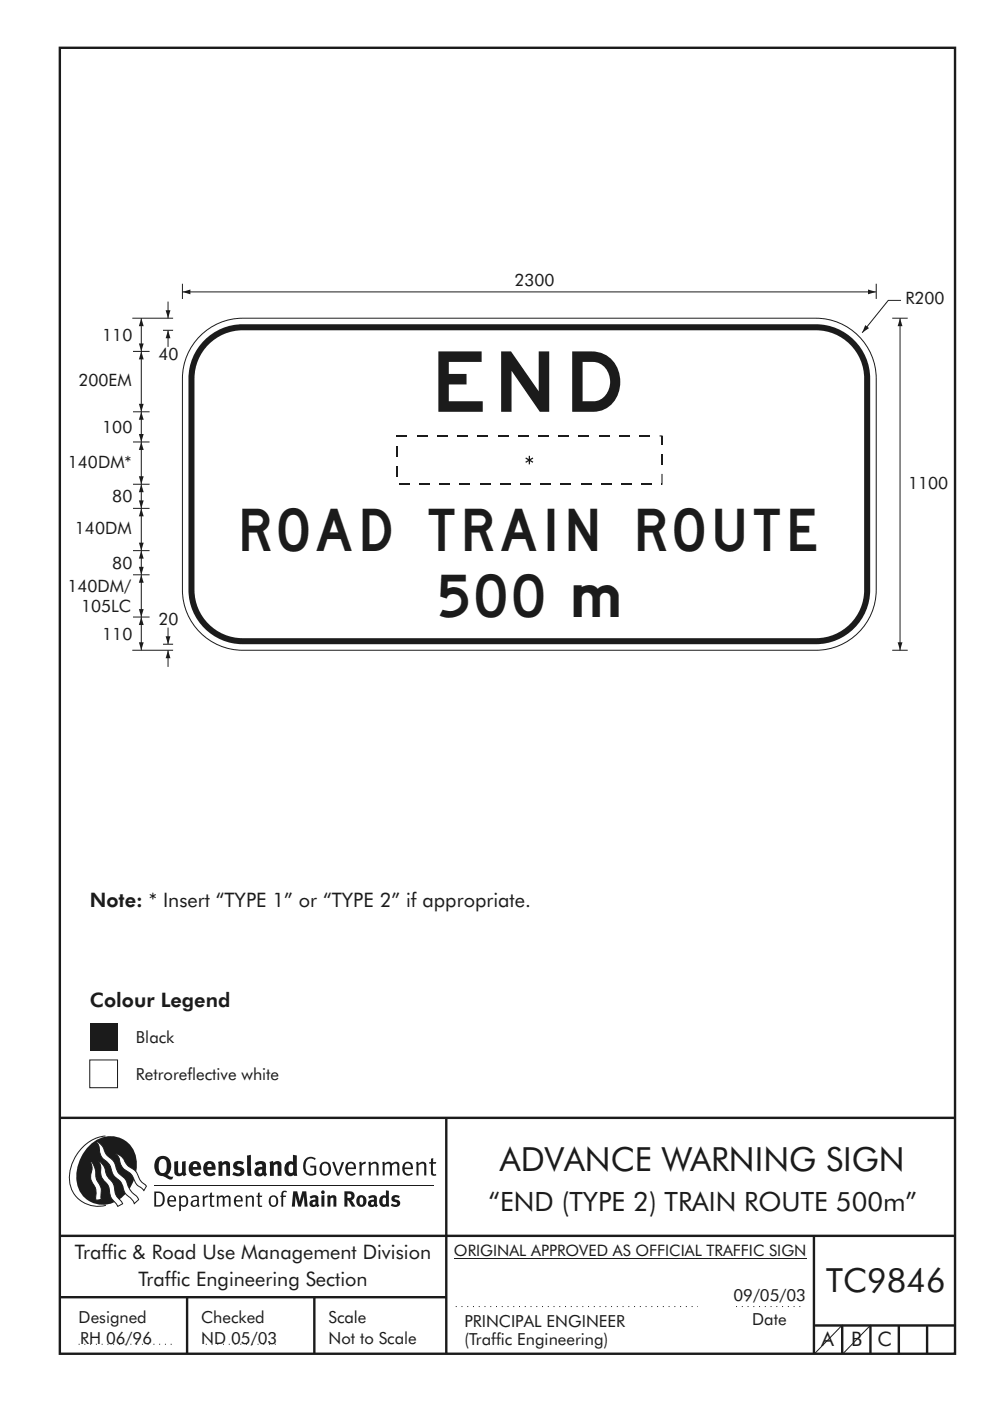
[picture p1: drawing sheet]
<svg xmlns="http://www.w3.org/2000/svg" width="210mm" height="297mm" viewBox="0 0 210 297" stroke-linecap="round" stroke-linejoin="round" font-family="sans-serif">
<g fill="#1f1a17">
<path d="M64.9 245.6a1.61 1.61 0 0 1 2.1 .1l-.2 .2a1.17 1.17 0 0 0-1.4-.1 1.17 1.17 0 0 0-.6 1.2 1.42 1.42 0 0 0 1.2 1.9l.7-.2v-1.2h-.8l-.1-.4h1.3v1.9a1.82 1.82 0 0 1-2.2-.1 1.82 1.82 0 0 1-.6-2.1l.2-.7z" fill-rule="evenodd"/>
<path d="M68.2 246.6a1.77 1.77 0 0 0 .4 2.6 1.39 1.39 0 0 0 1.4-.5 1.39 1.39 0 0 0 .2-1.5 1.19 1.19 0 0 0-2-.6zM68.5 246.8a.83 .83 0 0 1 1 .1 .83 .83 0 0 1 .2 1 .75 .75 0 0 1-.6 1 .75 .75 0 0 1-.8-.8v-.9z" fill-rule="evenodd"/>
<path d="M70.5 246.4l.4-.1 .8 2.4 .8-2.3h.5l-1.1 2.8h-.4z" fill-rule="evenodd"/>
<path d="M73.6 246.7a1.74 1.74 0 0 0 .5 2.5h.9l.5-.3-.2-.3a.89 .89 0 0 1-1.1 .2 .89 .89 0 0 1-.4-.9h1.7a1.15 1.15 0 0 0-.4-1.4 1.15 1.15 0 0 0-1.5 .2zM74 246.9a.67 .67 0 0 1 .8-.1 .67 .67 0 0 1 .3 .7h-1.3z" fill-rule="evenodd"/>
<path d="M76.2 246.4l.4-.1 .1 .5 .5-.4 .5-.1-.2 .5a.61 .61 0 0 0-.8 .6v1.8h-.4z" fill-rule="evenodd"/>
<path d="M78.1 246.4l.5-.1 .1 .5a.89 .89 0 0 1 .9-.5 .89 .89 0 0 1 .7 .8v2.1h-.4v-2.1l-.1-.3-.3-.1-.8 .4v2.1h-.4z" fill-rule="evenodd"/>
<path d="M81.1 246.4l.4-.1 .1 .4a.83 .83 0 0 1 .8-.4 .83 .83 0 0 1 .7 .5 .86 .86 0 0 1 .9-.5 .86 .86 0 0 1 .7 .8v2.1h-.4l-.1-2.3a.5 .5 0 0 0-.8 0l-.2 .2v2.1h-.5v-2.2l-.4-.3-.7 .4v2.1h-.4z" fill-rule="evenodd"/>
<path d="M85.7 246.7a1.74 1.74 0 0 0 .5 2.5h.9l.5-.3-.2-.3a.89 .89 0 0 1-1.1 .2 .89 .89 0 0 1-.4-.9h1.7a1.15 1.15 0 0 0-.5-1.4 1.15 1.15 0 0 0-1.4 .2zM86 246.9a.67 .67 0 0 1 .9-.1 .67 .67 0 0 1 .3 .7h-1.3z" fill-rule="evenodd"/>
<path d="M88.3 246.4l.4-.1 .1 .5a.89 .89 0 0 1 .9-.5 .89 .89 0 0 1 .7 .8v2.1h-.4v-2.1l-.1-.3-.3-.1-.8 .4v2.1h-.4z" fill-rule="evenodd"/>
<path d="M91.5 245.7l.4-.2v.9h.7l-.2 .3h-.5v2.1l.1 .1h.5l.1 .3a.71 .71 0 0 1-1.2-.5v-2h-.3v-.3h.3z" fill-rule="evenodd"/>
<path d="M37 246.3l.8-.2v2a.46 .46 0 0 0 .2 .7 .46 .46 0 0 0 .6-.3v-2.2l.8-.1v2.3l.2 .6-.6 .3-.2-.3a1.03 1.03 0 0 1-1.2 .2 1.03 1.03 0 0 1-.6-1z" fill-rule="evenodd"/>
<path d="M40.4 246.6a1.64 1.64 0 0 0 0 2.3 1.64 1.64 0 0 0 2.3 .1l-.4-.5a.78 .78 0 0 1-.9 .3 .78 .78 0 0 1-.5-.8h1.8a1.37 1.37 0 0 0-.6-1.6 1.37 1.37 0 0 0-1.7 .2zM41 246.9a.48 .48 0 0 1 .7-.1 .48 .48 0 0 1 .2 .6h-1z" fill-rule="evenodd"/>
<path d="M43.5 246.6a1.65 1.65 0 0 0-.2 2 1.65 1.65 0 0 0 1.9 .7l.5-.3-.3-.5a.78 .78 0 0 1-.9 .3 .78 .78 0 0 1-.5-.8h1.8a1.37 1.37 0 0 0-.6-1.6 1.37 1.37 0 0 0-1.7 .2zM44.1 246.9a.48 .48 0 0 1 .6-.1 .48 .48 0 0 1 .2 .6h-.9z" fill-rule="evenodd"/>
<path d="M46.3 246.4l.7-.3 .1 .4a.95 .95 0 0 1 1-.3 .95 .95 0 0 1 .7 .9v2.2h-.8v-2.3l-.3-.2-.5 .3v2.2h-.8z" fill-rule="evenodd"/>
<path d="M49.7 246.5a1.73 1.73 0 0 1 2-.1l-.2 .6-.6-.2a.42 .42 0 0 0-.6 .3l.2 .2a1.23 1.23 0 0 1 1.4 1 1.47 1.47 0 0 1-2.3 .9l-.3-.1 .3-.6 .7 .3a.47 .47 0 0 0 .7-.3 .87 .87 0 0 0-1-.6l-.4-.2-.1-.4z" fill-rule="evenodd"/>
<path d="M54.1 246.6l.3 .6 .3-.2a.62 .62 0 0 1 .9 0v.4a1.21 1.21 0 0 0-1.3 .3 1.21 1.21 0 0 0-.2 1.4 1.19 1.19 0 0 0 1.7 0l.5 .3 .4-.4-.3-.4v-1.3a.96 .96 0 0 0-1.3-1.1zM55 248.1l.6-.1v.6a.43 .43 0 0 1-.6 .1 .43 .43 0 0 1 0-.6z" fill-rule="evenodd"/>
<path d="M57.2 246.4l.7-.3 .1 .4a.95 .95 0 0 1 1-.3 .95 .95 0 0 1 .7 .9v2.2h-.8v-2.3l-.3-.2-.5 .3v2.2h-.8z" fill-rule="evenodd"/>
<path d="M62.2 244.8v1.6a1.29 1.29 0 0 0-1.4 .1 1.29 1.29 0 0 0-.5 1.3 1.24 1.24 0 0 0 .5 1.4 1.24 1.24 0 0 0 1.5-.1l.1 .2h.7l-.1-4.3zM61.5 246.9h.4l.3 .1v1.5l-.3 .2a.48 .48 0 0 1-.6-.5 1.52 1.52 0 0 1 .2-1.3z" fill-rule="evenodd"/>
<path d="M52.4 245l.8-.2 .2 4.5h-.8l-.1-.2z" fill-rule="evenodd"/>
</g>
<path d="M22.4 240.9a9 9 0 0 0-7.4 10.8 6.2 6.2 0 0 0 7.5 3.9M32.7 251.4h59.4" fill="none" stroke="#1f1a17" stroke-width=".21"/>
<path d="M19.1 242.7a5.7 5.7 0 0 1 6.5-1.4 5.7 5.7 0 0 1 3.4 5.7 8.6 8.6 0 0 1-6.2 8.4 5.7 5.7 0 0 1-6.5-7.1 9.9 9.9 0 0 1 2.8-5.6z" fill-rule="evenodd" fill="#1f1a17"/>
<path d="M24.4 244.6a3.1 3.1 0 0 1 2.3 2.1l.8 .8a3.2 3.2 0 0 1 2 2.3l.4 .7 1.2 1-.6 .9-.2-.3a3.5 3.5 0 0 1-1.9-2 3.8 3.8 0 0 0-2.1-2.2 3.5 3.5 0 0 1-1-2.3zM20.4 242a3.4 3.4 0 0 1 1.9 2.4l.7 .9a3.3 3.3 0 0 1 1.7 2.5 4.4 4.4 0 0 0 1.7 2l.3 .3a6.1 6.1 0 0 0 2.5 3.7l.2 .5-.9 .9a6.1 6.1 0 0 0-1.9-2.2l-.4-.7a3.6 3.6 0 0 0-1.9-2.8l-.6-1.1a3.6 3.6 0 0 0-1.9-2.8 3.7 3.7 0 0 1-.8-2.4zM21 246.2a3.4 3.4 0 0 1 1.5 2.7l.6 .9a3.8 3.8 0 0 1 1.4 3.1l.3 .8 1.2 1.5-1 .6-.5-.8a3.2 3.2 0 0 1-1.3-2.8 4.3 4.3 0 0 0-1.4-2.2 4.7 4.7 0 0 1-.5-2.9zM19.2 246.1a5.1 5.1 0 0 1 1.2 3.7l.3 .7a3.1 3.1 0 0 1 .7 3l.1 .8-1.1 .2-.1-.8a3.5 3.5 0 0 0-.9-3.2 3.6 3.6 0 0 1 .1-2.6z" fill-rule="evenodd" fill="#fff" stroke="#1f1a17" stroke-width=".21"/>
<g fill="#1f1a17">
<path d="M33.4 245.5a2.51 2.51 0 0 0 .4 3.7l.8 .2a2.78 2.78 0 0 0 2 .6l.2-.5h-.6l-.7-.4a2.56 2.56 0 0 0 0-3.8 1.83 1.83 0 0 0-2.1 .2zM34 245.9a.87 .87 0 0 1 1 0 .87 .87 0 0 1 .4 .9v.4a1.17 1.17 0 0 1-.9 1.5h-.3a2.38 2.38 0 0 1-.2-2.8z" fill-rule="evenodd"/>
<path d="M33.1 252.9v2.6a1.12 1.12 0 0 0 1.2-.3 1.12 1.12 0 0 0 .2-1.1l-.1-.6-.3-.4zM32.7 252.6h1.1a1.67 1.67 0 0 1 1.2 1.7 1.67 1.67 0 0 1-1.3 1.5h-1zM36.1 253.9l-.2 .6h1.1a.55 .55 0 0 0-.3-.7 .55 .55 0 0 0-.6 .1zM35.8 253.8a.95 .95 0 0 1 1.2-.2 .95 .95 0 0 1 .4 1.1h-1.5a.72 .72 0 0 0 .4 .8 .72 .72 0 0 0 .9-.1l.1 .2a1.15 1.15 0 0 1-1.5 0 1.15 1.15 0 0 1-.2-1.5zM38.4 254.1v1.2a.7 .7 0 0 0 .9 .1 .7 .7 0 0 0 .2-.9 .61 .61 0 0 0-.4-.7 .61 .61 0 0 0-.7 .3zM38 253.5l.3-.1 .1 .4a.95 .95 0 0 1 1.2-.1 .95 .95 0 0 1 .3 1.1 .92 .92 0 0 1-.5 1 .92 .92 0 0 1-1-.2v1.1l-.4 .1zM40.9 254.9a.5 .5 0 0 0 .2 .7 .5 .5 0 0 0 .7-.3v-.7zM40.5 253.8a1 1 0 0 1 1.7 .2v1.4l.2 .3-.2 .2-.3-.3a.78 .78 0 0 1-1.4-.1 .78 .78 0 0 1 .8-1.1h.5a.58 .58 0 0 0-.3-.7 .58 .58 0 0 0-.7 .3zM43 253.5l.3-.1 .1 .4 .3-.3h.5l-.2 .3a.52 .52 0 0 0-.6 .6v1.4h-.4zM44.6 252.9l.4-.1-.1 .7h.6l-.1 .3h-.5v1.5a.35 .35 0 0 0 .6 .3v.2a.57 .57 0 0 1-.6 .1 .57 .57 0 0 1-.3-.5v-1.6h-.3v-.3h.3zM45.9 253.5l.4-.1 .1 .4 .2-.2a.64 .64 0 0 1 1 .2 .7 .7 0 0 1 .8-.4 .7 .7 0 0 1 .5 .7v1.7h-.4v-1.7l-.2-.3-.7 .3v1.7h-.3v-1.6a.38 .38 0 0 0-.3-.5 .38 .38 0 0 0-.5 .3l-.1 .1v1.7h-.4zM50.2 253.9l-.2 .6h1.1a.55 .55 0 0 0-.2-.7 .55 .55 0 0 0-.7 .1zM49.9 253.8a.95 .95 0 0 1 1.2-.2 .95 .95 0 0 1 .4 1.1h-1.5a.72 .72 0 0 0 .4 .8 .72 .72 0 0 0 .9-.1l.1 .2a1.15 1.15 0 0 1-1.5 0 1.15 1.15 0 0 1-.2-1.5zM52.1 253.5l.3-.1 .1 .4a.72 .72 0 0 1 .8-.4 .72 .72 0 0 1 .6 .7v1.7h-.4v-1.5a.45 .45 0 0 0-.3-.6 .45 .45 0 0 0-.5 .3l-.2 .1v1.7h-.3zM54.7 252.9l.4-.1v.7h.6l-.1 .3h-.5v1.5a.35 .35 0 0 0 .5 .3v.2a.57 .57 0 0 1-.6 .1 .57 .57 0 0 1-.3-.5v-1.6h-.3v-.3h.3zM57.6 253.9l-.2 .7a.65 .65 0 0 0 .3 .9 .65 .65 0 0 0 .8-.3l.1-.1a.93 .93 0 0 0-.7-1.4zM57.3 253.8a1.12 1.12 0 0 1 1.4 0 1.12 1.12 0 0 1 .2 1.4 1.01 1.01 0 0 1-1.2 .7 1.01 1.01 0 0 1-.7-1.2zM59.9 252.6l.5-.2 .5 .2-.2 .2-.3-.1-.3 .2v.6h.6l-.1 .3h-.5v2h-.4v-2h-.2v-.3h.2zM62.2 252.6l-.3 3.2h.7l.1-2.2 .6 2.2h.5l.7-2.2 .1 2.2h.7l-.3-3.2h-.9l-.5 2.1-.5-2.1zM65.7 253.7l.3 .5a.51 .51 0 0 1 .5-.3 .51 .51 0 0 1 .4 .4v.1a.88 .88 0 0 0-1.1 .3 .88 .88 0 0 0 .2 1.1 .9 .9 0 0 0 1.1-.1l.3 .3 .4-.4-.3-.3v-1.1a.87 .87 0 0 0-.4-.8 .87 .87 0 0 0-1 .1zM66.4 254.9l.5-.1v.5l-.1 .1h-.3l-.2-.1zM68.2 253.5v2.3h.6v-2.4zM68.1 252.8a.4 .4 0 0 0 .8 0 .4 .4 0 0 0-.8 0zM69.4 253.5l.1 2.3h.6v-1.7a.33 .33 0 0 1 .4-.2 .33 .33 0 0 1 .2 .4v1.5h.7v-1.7a.75 .75 0 0 0-.6-.7 .75 .75 0 0 0-.8 .3v-.3zM73.1 252.6v3.2h.6v-1.3l.3 .2 .7 1.1h.7l-.9-1.4a.94 .94 0 0 0 .7-1 .94 .94 0 0 0-.9-.8zM73.7 253.1a.51 .51 0 0 1 .7 .1 .51 .51 0 0 1-.1 .8h-.6zM75.9 253.7a1.19 1.19 0 0 0-.1 1.8 1.19 1.19 0 0 0 1.7-.1 1.19 1.19 0 0 0 0-1.6 1.19 1.19 0 0 0-1.6-.1zM76.5 253.9h.2a.99 .99 0 0 1 0 1.5 1.06 1.06 0 0 1-.2-1.5zM78.1 253.7l.3 .5a.51 .51 0 0 1 .5-.3 .51 .51 0 0 1 .4 .4v.1a.88 .88 0 0 0-1.1 .3 .88 .88 0 0 0 .2 1.1 .9 .9 0 0 0 1.1-.1l.3 .3 .4-.4-.2-.3v-1.1a.87 .87 0 0 0-.5-.8 .87 .87 0 0 0-1 .1zM78.9 254.9l.4-.1v.5l-.1 .1h-.3l-.2-.1zM81.9 252.4v1.2a1.2 1.2 0 0 0-1.4 .5 1.2 1.2 0 0 0 .2 1.5l.5 .3 .8-.2v.1h.6l-.1-3.3zM81.4 254l.5 .1-.1 1.2a.46 .46 0 0 1-.5 0 .46 .46 0 0 1-.2-.6zM83.3 253.6a.79 .79 0 0 0-.2 1 .79 .79 0 0 0 1 .3 .33 .33 0 0 1 0 .5 .33 .33 0 0 1-.5 0l-.5-.2-.2 .4a1.15 1.15 0 0 0 1.2 .3 1.15 1.15 0 0 0 .8-1 1.49 1.49 0 0 0-1.2-.7 .4 .4 0 0 1 .3-.4 .4 .4 0 0 1 .4 .1l.2 .1 .2-.4a1.47 1.47 0 0 0-1.5 0z" fill-rule="evenodd"/>
</g>
<g fill="none" stroke="#1f1a17" stroke-width=".51">
<path d="M12.7 10.1h189.9v276.9h-189.9zM12.7 237h189.8M94.7 236.9v50.1M12.7 262h190M12.7 275h82M39.7 275v12M66.7 275v12M172.7 262v25M172.7 281h30M178.7 281v6M184.7 281v6M190.7 281v6"/>
<path d="M196.7 281v6"/>
</g>
<path d="M96.7 277h51.4M156.2 277h14M16.7 285h20.3M43.7 285h15" fill="none" stroke="#1f1a17" stroke-width=".21" stroke-dasharray=".2 1" stroke-linecap="butt"/>
<path d="M19 216.9h5.9v5.9h-5.9z" fill="#1f1a17"/>
<path d="M19 224.7h5.9v5.9h-5.9z" fill-rule="evenodd" fill="#fff" stroke="#1f1a17" stroke-width=".21"/>
<path d="M38.7 61.9h147.2M96.3 266.7h74.7M178.7 280.9l-6 6.2" fill="none" stroke="#1f1a17" stroke-width=".21"/>
<g fill="#1f1a17">
<path d="M184.2 61.4l1.7 .5-1.7 .5 1.7-.5-1.7 .5z" fill-rule="evenodd"/>
<path d="M38.7 61.9l1.7-.5v1z" fill-rule="evenodd"/>
</g>
<path d="M38.7 60.2v3.2" fill="none" stroke="#1f1a17" stroke-width=".21"/>
<path d="M42 71.7a12.8 12.8 0 0 1 9.5-4.2h121.6a12.8 12.8 0 0 1 12.8 12.8v44.8a12.8 12.8 0 0 1-12.8 12.8h-121.6a12.8 12.8 0 0 1-12.8-12.8v-44.8a12.7 12.7 0 0 1 3.3-8.6z" fill-rule="evenodd" fill="#fff" stroke="#1f1a17" stroke-width=".21"/>
<path d="M43.4 72.1a11.5 11.5 0 0 1 8.1-3.4h121.6a11.5 11.5 0 0 1 11.5 11.6v44.8a11.5 11.5 0 0 1-11.5 11.5h-121.6a11.5 11.5 0 0 1-11.5-11.5v-44.8a11.5 11.5 0 0 1 3.4-8.2z" fill-rule="evenodd" fill="#1f1a17"/>
<path d="M44.7 72.6a10.2 10.2 0 0 1 6.8-2.6h121.6a10.3 10.3 0 0 1 10.2 10.3v44.8a10.3 10.3 0 0 1-10.2 10.2h-121.6a10.3 10.3 0 0 1-10.2-10.2v-44.8a10.2 10.2 0 0 1 3.4-7.7z" fill-rule="evenodd" fill="#fff"/>
<path d="M191 67.5v70.4" fill="none" stroke="#1f1a17" stroke-width=".21"/>
<g fill="#1f1a17">
<path d="M190.5 136.2h1l-.5 1.7z" fill-rule="evenodd"/>
<path d="M191 67.5l.5 1.7h-1z" fill-rule="evenodd"/>
</g>
<path d="M189.3 67.5h3.3M30 130.8v7.1M189.3 137.9h3.3" fill="none" stroke="#1f1a17" stroke-width=".21"/>
<g fill="#1f1a17">
<path d="M29.5 136.2h1l-.5 1.7z" fill-rule="evenodd"/>
<path d="M30 130.8l.5 1.7h-1z" fill-rule="evenodd"/>
</g>
<path d="M30 67.5v7" fill="none" stroke="#1f1a17" stroke-width=".21"/>
<g fill="#1f1a17">
<path d="M29.5 72.8h1l-.5 1.7z" fill-rule="evenodd"/>
<path d="M30 67.5l.5 1.7h-1z" fill-rule="evenodd"/>
</g>
<path d="M30 121.9v8.9" fill="none" stroke="#1f1a17" stroke-width=".21"/>
<g fill="#1f1a17">
<path d="M29.5 129.1h1l-.5 1.7z" fill-rule="evenodd"/>
<path d="M30 121.9l.5 1.7h-1z" fill-rule="evenodd"/>
</g>
<path d="M30 107.8v8.9" fill="none" stroke="#1f1a17" stroke-width=".21"/>
<g fill="#1f1a17">
<path d="M29.5 115.1h1l-.5 1.6z" fill-rule="evenodd"/>
<path d="M30 107.8l.5 1.7h-1z" fill-rule="evenodd"/>
</g>
<path d="M30 74.5v12.8" fill="none" stroke="#1f1a17" stroke-width=".21"/>
<g fill="#1f1a17">
<path d="M29.5 85.6h1l-.5 1.7z" fill-rule="evenodd"/>
<path d="M30 74.5l.5 1.7h-1z" fill-rule="evenodd"/>
</g>
<path d="M30 116.7v5.2" fill="none" stroke="#1f1a17" stroke-width=".21"/>
<g fill="#1f1a17">
<path d="M29.5 120.2h1l-.5 1.7z" fill-rule="evenodd"/>
<path d="M30 116.7l.5 1.7h-1z" fill-rule="evenodd"/>
</g>
<path d="M35.7 133.1v3.5" fill="none" stroke="#1f1a17" stroke-width=".21"/>
<path d="M35.1 134.9h1.1l-.5 1.7 .5-1.7-.5 1.7z" fill-rule="evenodd" fill="#1f1a17"/>
<path d="M35.7 63.9v3.6" fill="none" stroke="#1f1a17" stroke-width=".21"/>
<path d="M35.1 65.8h1.1l-.5 1.7 .5-1.7-.5 1.7z" fill-rule="evenodd" fill="#1f1a17"/>
<path d="M35.7 137.9v3.5" fill="none" stroke="#1f1a17" stroke-width=".21"/>
<path d="M35.7 137.9l.5 1.7h-1.1z" fill-rule="evenodd" fill="#1f1a17"/>
<path d="M35.7 70v3.5" fill="none" stroke="#1f1a17" stroke-width=".21"/>
<path d="M35.7 70l.5 1.7h-1.1z" fill-rule="evenodd" fill="#1f1a17"/>
<path d="M28.1 67.5h8.6M28.2 74.5h3.5M34.6 70h2.1M191.2 63.7h-2.7l-5.6 6.9M28.2 87.3h3.5M28.2 107.8h3.5M28.2 116.7h3.5M28.1 137.9h8.6M28.2 121.9h3.5M28.2 130.8h3.5M34.6 136.6h2.1" fill="none" stroke="#1f1a17" stroke-width=".21"/>
<path d="M183.6 68.9l.8 .7-1.5 1z" fill-rule="evenodd" fill="#1f1a17"/>
<path d="M185.9 60.2v3.2M30 93.7v9" fill="none" stroke="#1f1a17" stroke-width=".21"/>
<g fill="#1f1a17">
<path d="M29.5 101h1l-.5 1.7z" fill-rule="evenodd"/>
<path d="M30 93.7l.5 1.7h-1z" fill-rule="evenodd"/>
</g>
<path d="M30 102.7v5.1" fill="none" stroke="#1f1a17" stroke-width=".21"/>
<g fill="#1f1a17">
<path d="M29.5 106.1h1l-.5 1.7z" fill-rule="evenodd"/>
<path d="M30 102.7l.5 1.7h-1z" fill-rule="evenodd"/>
</g>
<path d="M28.2 93.7h3.5M30 87.3v6.4M28.2 102.7h3.5" fill="none" stroke="#1f1a17" stroke-width=".21"/>
<g fill="#1f1a17">
<path d="M29.5 92h1l-.5 1.7z" fill-rule="evenodd"/>
<path d="M30 87.3l.5 1.7h-1z" fill-rule="evenodd"/>
</g>
<g fill="none" stroke="#1f1a17" stroke-width=".23">
<path d="M84.2 92.4h2.2M88.4 92.4h2.3M92.7 92.4h2.3M97 92.4h2.3M101.3 92.4h2.3M105.6 92.4h2.3M109.9 92.4h2.3M114.2 92.4h2.2M118.5 92.4h2.2M122.8 92.4h2.2M127.1 92.4h2.2M131.3 92.4h2.3"/>
<path d="M135.6 92.4h2.3"/>
</g>
<g fill="#1f1a17">
<path d="M139.9 92.3l.7 .1-.1-.1h.1l-.1 .2h-.6z"/>
<path d="M140.3 92.4h.3v1.8h-.3z"/>
</g>
<path d="M140.5 96.2v2.2" fill="none" stroke="#1f1a17" stroke-width=".23"/>
<g fill="#1f1a17">
<path d="M140.3 100.5h.3v2.2l-.1 .1 .1-.1v.1l-.3-.1z"/>
<path d="M140.4 102.6l.1 .2z"/>
</g>
<g fill="none" stroke="#1f1a17" stroke-width=".23">
<path d="M84.2 94.5v2.3M84.2 98.8v2.3M84.6 102.7h2.3M88.9 102.7h2.3M93.2 102.7h2.3M97.5 102.7h2.2M101.8 102.7h2.2M106.1 102.7h2.2M110.4 102.7h2.2M114.6 102.7h2.3M118.9 102.7h2.3M123.2 102.7h2.3"/>
<path d="M127.5 102.7h2.3M131.8 102.7h2.3M136.1 102.7h2.3"/>
</g>
<path d="M84 92.3l.3 .2h-.3l.2-.2-.2 .1z" fill="#1f1a17"/>
<path d="M111.6 97l.6 .3v-.7h.2v.7l.6-.3 .1 .2-.5 .4 .5 .3-.1 .2-.6-.3v.7h-.2v-.7l-.6 .3-.1-.2 .5-.3-.5-.4z" fill-rule="evenodd" fill="#1f1a17"/>
<path d="M184.8 280.9l-6 6.2" fill="none" stroke="#1f1a17" stroke-width=".21"/>
<text font-size="12.8" fill="#1f1a17" x="93" y="87.3">END</text>
<g font-size="9" fill="#1f1a17">
<text x="51.4" y="116.7">ROAD TRAIN ROUTE</text>
<text x="93.3" y="130.8">500</text>
</g>
<g font-size="7.1" fill="#1f1a17">
<text x="106.1" y="248.2">ADVANCE WARNING SIGN</text>
<text x="175.3" y="274">TC9846</text>
</g>
<text font-size="6.7" fill="#1f1a17" x="121.8" y="130.8">m</text>
<text font-size="5.6" fill="#1f1a17" x="103.7" y="256.8">“END (TYPE 2) TRAIN ROUTE 500m”</text>
<g font-size="4.2" fill="#1f1a17">
<text x="19" y="192.4">Note: * Insert “TYPE 1” or “TYPE 2” if appropriate.</text>
<text x="19" y="213.4">Colour Legend</text>
<text x="15.9" y="267">Traffic &amp; Road Use Management Division</text>
<text x="29.4" y="272.6">Traffic Engineering Section</text>
<text x="174.3" y="285.4">A</text>
<text x="180.6" y="285.4">B</text>
<text x="186.2" y="285.4">C</text>
</g>
<g font-size="3.6" fill="#1f1a17">
<text x="109.1" y="60.6">2300</text>
<text x="192.1" y="64.5">R200</text>
<text x="21.7" y="72.3">110</text>
<text x="33.6" y="76.3">40</text>
<text x="16.6" y="81.9">200EM</text>
<text x="21.7" y="91.8">100</text>
<text x="14.4" y="99.2">140DM*</text>
<text x="23.8" y="106.5">80</text>
<text x="192.7" y="103.6">1100</text>
<text x="15.9" y="113.2">140DM</text>
<text x="14.3" y="125.5">140DM/</text>
<text x="23.8" y="120.6">80</text>
<text x="17.2" y="129.8">105LC</text>
<text x="21.7" y="135.6">110</text>
<text x="33.6" y="132.5">20</text>
</g>
<g font-size="3.5" fill="#1f1a17">
<text x="28.9" y="221.1">Black</text>
<text x="28.9" y="229">Retroreflective white</text>
<text x="155.6" y="275.9">09/05/03</text>
<text x="16.7" y="280.5">Designed</text>
<text x="42.7" y="280.5">Checked</text>
<text x="69.7" y="280.5">Scale</text>
<text x="98.5" y="281.4">PRINCIPAL ENGINEER</text>
<text x="159.6" y="281">Date</text>
<text x="17" y="284.9">RH 06/96</text>
<text x="42.7" y="284.9">ND 05/03</text>
<text x="69.7" y="285">Not to Scale</text>
<text x="98.5" y="285.1">(Traffic Engineering)</text>
</g>
<text font-size="3.4" fill="#1f1a17" x="96.3" y="266.3">ORIGINAL APPROVED AS OFFICIAL TRAFFIC SIGN</text>
</svg>
